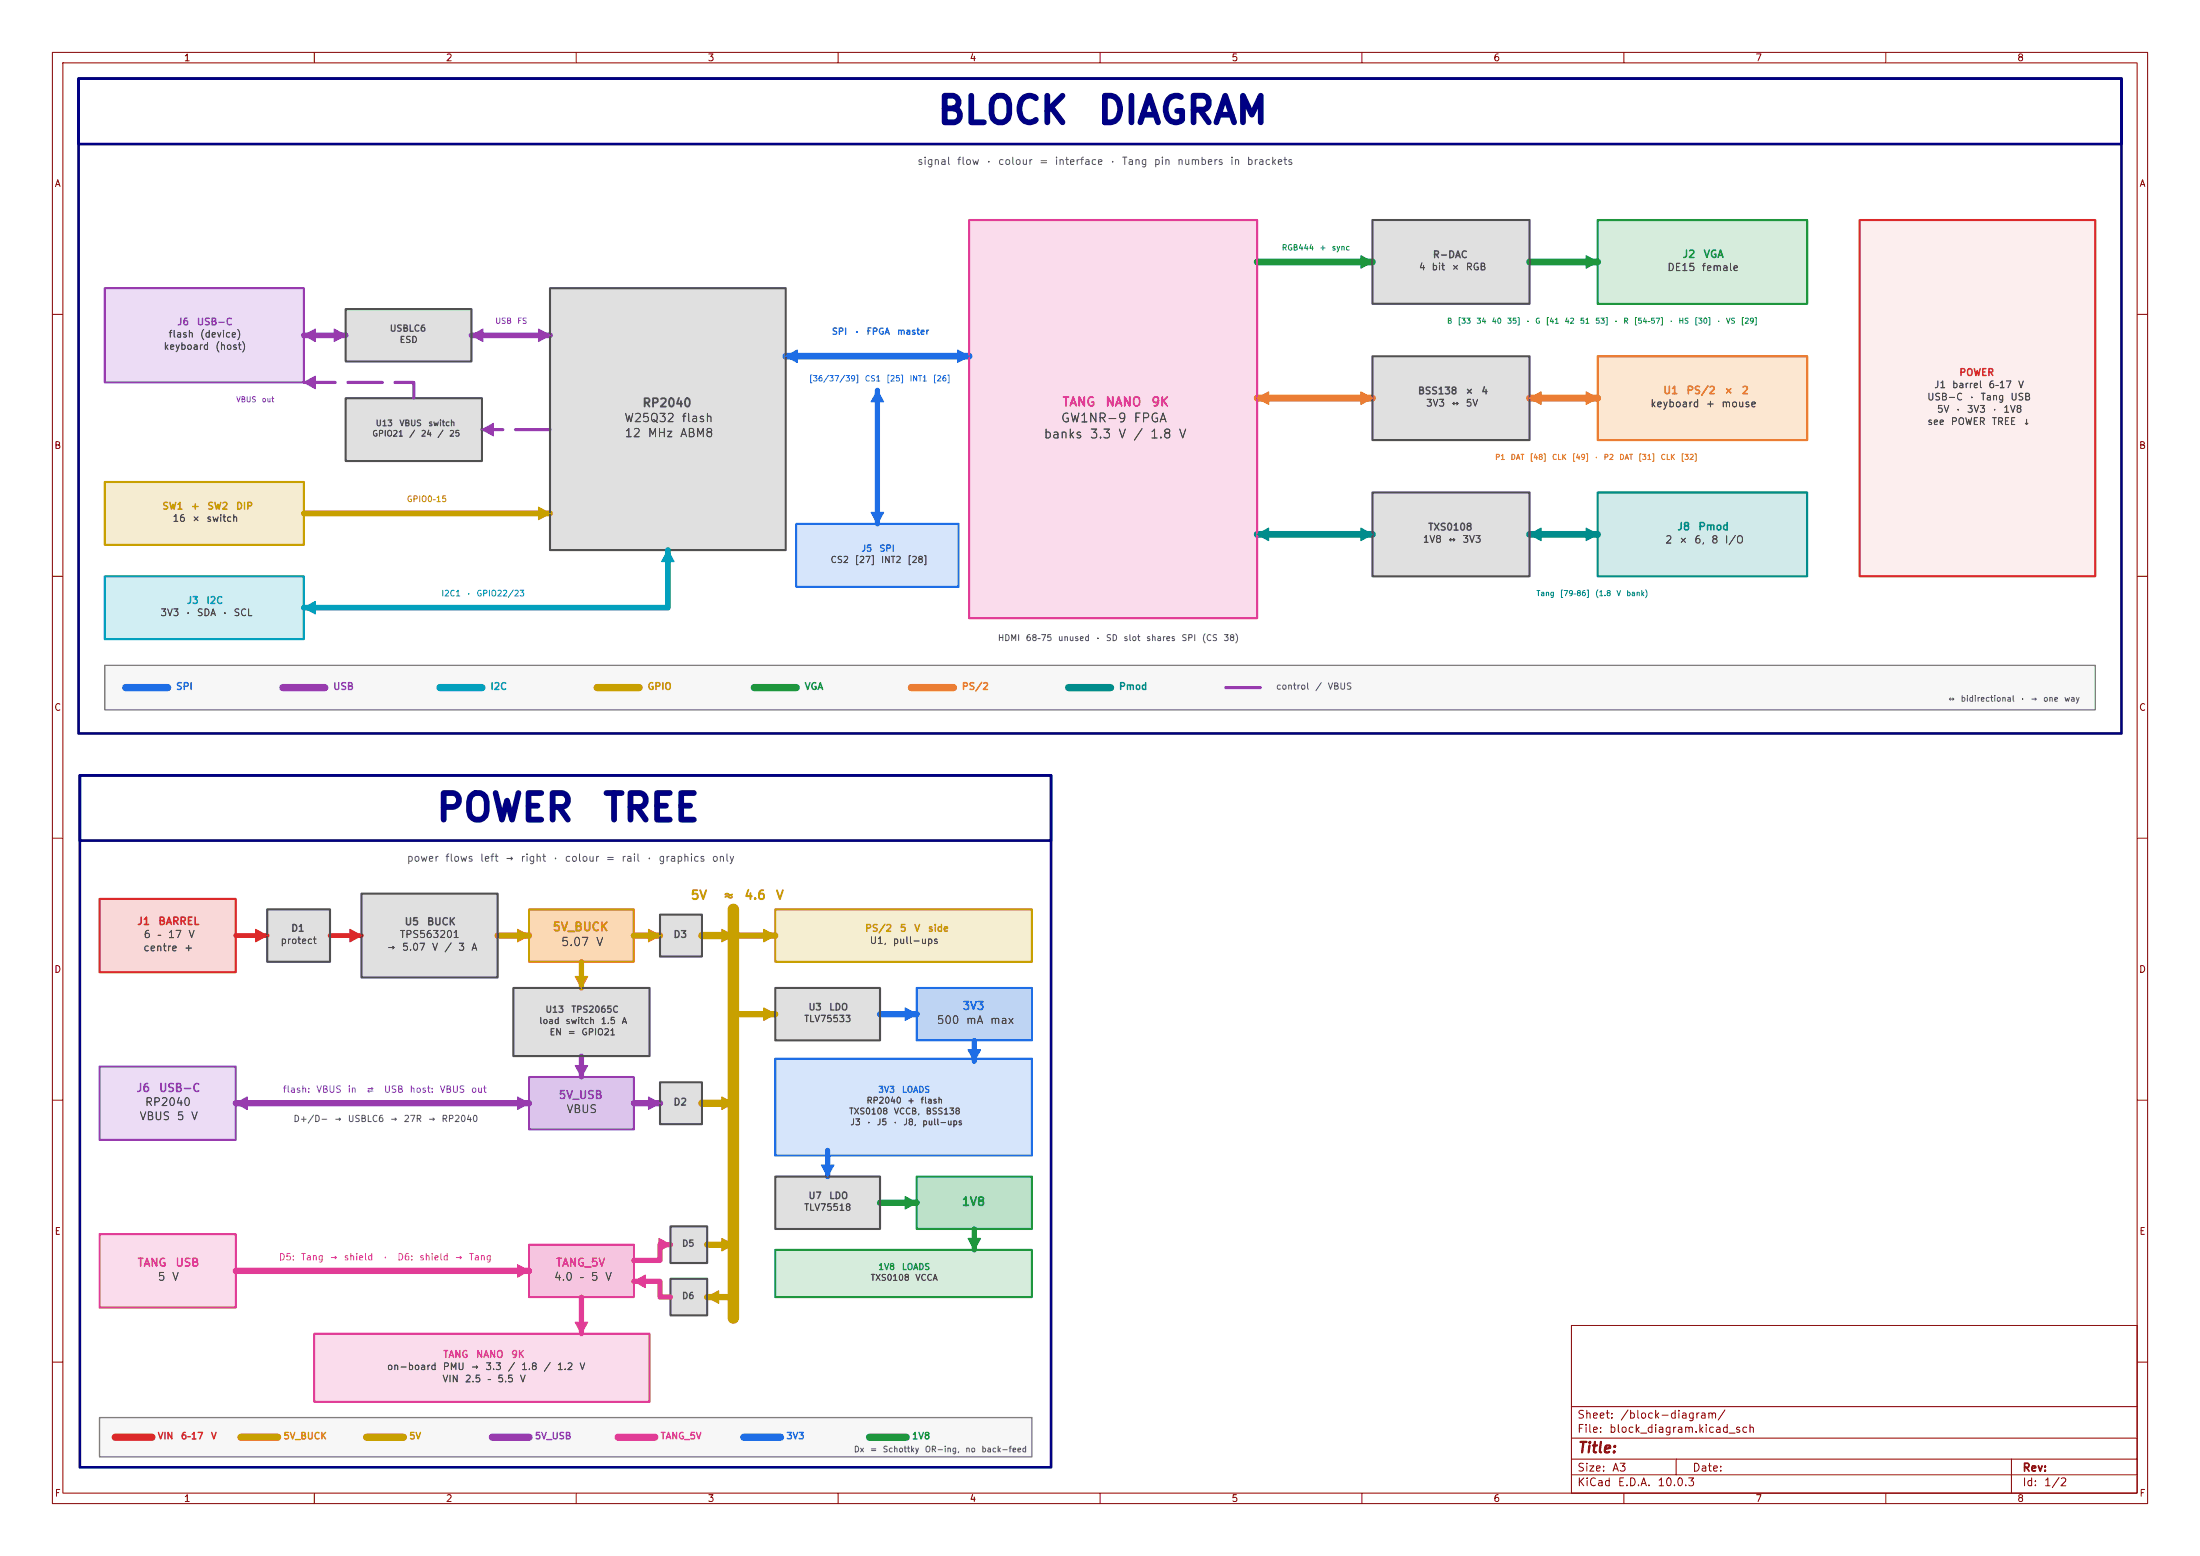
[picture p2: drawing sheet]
<svg xmlns="http://www.w3.org/2000/svg" width="420mm" height="297mm" viewBox="0 0 420 297" stroke-linecap="round" stroke-linejoin="round" font-family="sans-serif">
<g fill="none" stroke="#840000" stroke-width=".19">
<path d="M10 10h400v277h-400zM12 12h396v273h-396zM60 10v2M110 10v2M160 10v2M210 10v2M260 10v2M310 10v2M360 10v2M10 60h2M408 60h2M10 110h2"/>
<path d="M408 110h2M10 160h2M408 160h2M10 210h2M408 210h2M300 253h108v32h-108zM10 260h2M300 278.5h108M300 274.5h108M300 268.5h108M320 278.5v3M384 278.5v6.5"/>
<path d="M408 260h2M60 285v2M110 285v2M160 285v2M210 285v2M260 285v2M300 281.5h108M310 285v2M360 285v2"/>
</g>
<path d="M137.8 209.4l2.2 1.2-2.2 1.2z" fill="#c8a000"/>
<path d="M167.5 74.5l1.2 2.2h-2.4z" fill="#1e6ee6"/>
<path d="M185 42h55v76h-55z" fill="#fadcec"/>
<path d="M259.8 48.8l2.2 1.2-2.2 1.2z" fill="#1e963c"/>
<path d="M20 55h38v18h-38z" fill="#ecdcf5"/>
<path d="M240 76l2.2-1.2v2.4z" fill="#f07800"/>
<path d="M145.8 192.4l2.2 1.2-2.2 1.2z" fill="#c8a000"/>
<path d="M302.8 48.8l2.2 1.2-2.2 1.2z" fill="#1e963c"/>
<path d="M305 68h40v16h-40z" fill="#fce7d1"/>
<path d="M302.8 74.8l2.2 1.2-2.2 1.2z" fill="#f07800"/>
<path d="M305 42h40v16h-40z" fill="#d6ecdc"/>
<path d="M305 94h40v16h-40z" fill="#d1eaea"/>
<path d="M355 42h45v68h-45z" fill="#fceeee"/>
<path d="M262 68h30v16h-30z" fill="#e0e0e0"/>
<path d="M302.8 100.8l2.2 1.2-2.2 1.2z" fill="#008c8c"/>
<path d="M262 42h30v16h-30z" fill="#e0e0e0"/>
<path d="M292 76l2.2-1.2v2.4z" fill="#f07800"/>
<path d="M292 102l2.2-1.2v2.4z" fill="#008c8c"/>
<path d="M105 55h45v50h-45z" fill="#e0e0e0"/>
<path d="M150 68l2.2-1.2v2.4z" fill="#1e6ee6"/>
<path d="M19 171.6h26v14h-26z" fill="#f9d8d8"/>
<path d="M98.8 177.4l2.2 1.2-2.2 1.2z" fill="#f08200"/>
<path d="M98.8 209.4l2.2 1.2-2.2 1.2z" fill="#963cc8"/>
<path d="M51 173.6h12v10h-12z" fill="#e0e0e0"/>
<path d="M58 116l2.2-1.2v2.4z" fill="#00a0be"/>
<path d="M69 170.6h26v16h-26z" fill="#e0e0e0"/>
<path d="M48.8 177.4l2.2 1.2-2.2 1.2z" fill="#dc2828"/>
<path d="M98 188.6h26v13h-26z" fill="#e0e0e0"/>
<path d="M60 254.6h64v13h-64z" fill="#fadcec"/>
<path d="M66.8 177.4l2.2 1.2-2.2 1.2z" fill="#dc2828"/>
<path d="M45 210.6l2.2-1.2v2.4z" fill="#963cc8"/>
<path d="M19 235.6h26v14h-26z" fill="#fadcec"/>
<path d="M19 203.6h26v14h-26z" fill="#ecdcf5"/>
<path d="M66 76h26v12h-26z" fill="#e0e0e0"/>
<path d="M90 64l2.2-1.2v2.4z" fill="#963cc8"/>
<path d="M262 94h30v16h-30z" fill="#e0e0e0"/>
<g fill="#963cc8">
<path d="M58 64l2.2-1.2v2.4z"/>
<path d="M63.8 62.8l2.2 1.2-2.2 1.2z"/>
<path d="M102.8 62.8l2.2 1.2-2.2 1.2z"/>
</g>
<path d="M20 127h380v8.5h-380z" fill="#f7f7f7"/>
<path d="M102.8 96.8l2.2 1.2-2.2 1.2z" fill="#c89600"/>
<path d="M92 82l2.2-1.2v2.4z" fill="#963cc8"/>
<path d="M127.5 105l1.2 2.2h-2.4z" fill="#00a0be"/>
<path d="M101 173.6h20v10h-20z" fill="#fbd9b3"/>
<path d="M148 224.6h20v10h-20z" fill="#e0e0e0"/>
<path d="M156.8 222.4h2.4l-1.2 2.2z" fill="#1e6ee6"/>
<g fill="#e0e0e0">
<path d="M148 188.6h20v10h-20z"/>
<path d="M126 174.6h8v8h-8z"/>
</g>
<path d="M148 238.6h49v9h-49z" fill="#d6ecdc"/>
<path d="M66 59h24v10h-24z" fill="#e0e0e0"/>
<path d="M58 73l2.2-1.2v2.4z" fill="#963cc8"/>
<path d="M20 110h38v12h-38z" fill="#d1eef3"/>
<path d="M145.8 177.4l2.2 1.2-2.2 1.2z" fill="#c8a000"/>
<path d="M20 92h38v12h-38z" fill="#f5ecd1"/>
<path d="M109.8 203.4h2.4l-1.2 2.2z" fill="#963cc8"/>
<path d="M172.8 228.4l2.2 1.2-2.2 1.2z" fill="#1e963c"/>
<path d="M175 224.6h22v10h-22z" fill="#bbe0c4"/>
<path d="M184.8 236.4h2.4l-1.2 2.2z" fill="#1e963c"/>
<path d="M148 173.6h49v10h-49z" fill="#f5eed1"/>
<g fill="#d6e5fb">
<path d="M152 100h31v12h-31z"/>
<path d="M148 202.1h49v18.5h-49z"/>
</g>
<path d="M184.8 200.4h2.4l-1.2 2.2z" fill="#1e6ee6"/>
<path d="M126 206.6h8v8h-8z" fill="#e0e0e0"/>
<path d="M137.8 236.4l2.2 1.2-2.2 1.2z" fill="#c8a000"/>
<path d="M123.8 209.4l2.2 1.2-2.2 1.2z" fill="#963cc8"/>
<path d="M172.8 192.4l2.2 1.2-2.2 1.2z" fill="#1e6ee6"/>
<path d="M98.8 241.4l2.2 1.2-2.2 1.2z" fill="#e13c96"/>
<path d="M137.8 177.4l2.2 1.2-2.2 1.2z" fill="#c8a000"/>
<path d="M109.8 252.4h2.4l-1.2 2.2z" fill="#e13c96"/>
<path d="M123.8 177.4l2.2 1.2-2.2 1.2z" fill="#f08200"/>
<path d="M135 247.6l2.2-1.2v2.4z" fill="#c8a000"/>
<path d="M101 205.6h20v10h-20z" fill="#e0c4ee"/>
<path d="M109.8 186.4h2.4l-1.2 2.2z" fill="#f08200"/>
<path d="M175 188.6h22v10h-22z" fill="#bbd4f7"/>
<g fill="#e13c96">
<path d="M125.8 236.4l2.2 1.2-2.2 1.2z"/>
<path d="M121 244.6l2.2-1.2v2.4z"/>
</g>
<g fill="#e0e0e0">
<path d="M128 234.1h7v7h-7z"/>
<path d="M128 244.1h7v7h-7z"/>
</g>
<path d="M101 237.6h20v10h-20z" fill="#f6c4e0"/>
<g fill="#008c8c">
<path d="M259.8 100.8l2.2 1.2-2.2 1.2z"/>
<path d="M240 102l2.2-1.2v2.4z"/>
</g>
<path d="M166.3 97.8h2.4l-1.2 2.2z" fill="#1e6ee6"/>
<path d="M259.8 74.8l2.2 1.2-2.2 1.2z" fill="#f07800"/>
<path d="M182.8 66.8l2.2 1.2-2.2 1.2z" fill="#1e6ee6"/>
<path d="M19 270.6h178v7.5h-178z" fill="#f7f7f7"/>
<path d="M54 131.2h8M94 274.3h7" fill="none" stroke="#963cc8" stroke-width="1.4"/>
<path d="M45 242.6h56" fill="none" stroke="#e13c96" stroke-width="1.2"/>
<path d="M140 178.6h8M140 193.6h8M135 237.6h5M135 247.6h5" fill="none" stroke="#c8a000" stroke-width="1.2"/>
<path d="M134 178.6h6M134 210.6h6M70 274.3h7" fill="none" stroke="#c8a000" stroke-width="1.4"/>
<path d="M128 237.6h-2v3h-5M111 247.6v7M121 244.6h5v3h2" fill="none" stroke="#e13c96" stroke-width="1"/>
<path d="M45 178.6h6M63 178.6h6" fill="none" stroke="#dc2828" stroke-width=".9"/>
<path d="M79 76v-3h-21M105 82h-13M234 131.2h8" fill="none" stroke="#963cc8" stroke-width=".6" stroke-dasharray="6.6 2.4"/>
<path d="M204 131.2h8" fill="none" stroke="#008c8c" stroke-width="1.4"/>
<path d="M45 210.6h56M121 210.6h5" fill="none" stroke="#963cc8" stroke-width="1.2"/>
<path d="M95 178.6h6M121 178.6h5" fill="none" stroke="#f08200" stroke-width="1.2"/>
<path d="M22 274.3h7" fill="none" stroke="#dc2828" stroke-width="1.4"/>
<path d="M144 131.2h8M166 274.3h7" fill="none" stroke="#1e963c" stroke-width="1.4"/>
<path d="M24 131.2h8M142 274.3h7" fill="none" stroke="#1e6ee6" stroke-width="1.4"/>
<path d="M140 173.6v78" fill="none" stroke="#c8a000" stroke-width="2.2"/>
<path d="M240 50h22M292 50h13" fill="none" stroke="#1e963c" stroke-width="1.3"/>
<path d="M167.5 74.5v25.5M186 198.6v4M158 219.6v5" fill="none" stroke="#1e6ee6" stroke-width="1"/>
<path d="M168 193.6h7" fill="none" stroke="#1e6ee6" stroke-width="1.2"/>
<path d="M240 76h22M292 76h13" fill="none" stroke="#f07800" stroke-width="1.3"/>
<path d="M240 102h22M292 102h13" fill="none" stroke="#008c8c" stroke-width="1.3"/>
<path d="M46 274.3h7" fill="none" stroke="#f08200" stroke-width="1.4"/>
<path d="M150 68h35" fill="none" stroke="#1e6ee6" stroke-width="1.3"/>
<path d="M174 131.2h8" fill="none" stroke="#f07800" stroke-width="1.4"/>
<path d="M58 64h8M90 64h15" fill="none" stroke="#963cc8" stroke-width="1.1"/>
<path d="M186 234.6v4" fill="none" stroke="#1e963c" stroke-width="1"/>
<path d="M168 229.6h7" fill="none" stroke="#1e963c" stroke-width="1.2"/>
<path d="M58 98h47" fill="none" stroke="#c89600" stroke-width="1.1"/>
<path d="M111 201.6v4" fill="none" stroke="#963cc8" stroke-width="1"/>
<path d="M111 183.6v5" fill="none" stroke="#f08200" stroke-width="1"/>
<path d="M114 131.2h8" fill="none" stroke="#c89600" stroke-width="1.4"/>
<path d="M118 274.3h7" fill="none" stroke="#e13c96" stroke-width="1.4"/>
<path d="M84 131.2h8" fill="none" stroke="#00a0be" stroke-width="1.4"/>
<path d="M137.8 177.4l2.2 1.2-2.2 1.2zM145.8 177.4l2.2 1.2-2.2 1.2zM145.8 192.4l2.2 1.2-2.2 1.2zM137.8 209.4l2.2 1.2-2.2 1.2zM137.8 236.4l2.2 1.2-2.2 1.2zM135 247.6l2.2-1.2v2.4z" fill="none" stroke="#c8a000" stroke-width=".2"/>
<path d="M150 68l2.2-1.2v2.4zM167.5 74.5l1.2 2.2h-2.4zM182.8 66.8l2.2 1.2-2.2 1.2zM166.3 97.8h2.4l-1.2 2.2zM172.8 192.4l2.2 1.2-2.2 1.2zM184.8 200.4h2.4l-1.2 2.2zM156.8 222.4h2.4l-1.2 2.2z" fill="none" stroke="#1e6ee6" stroke-width=".2"/>
<path d="M15 15h390v125h-390zM15 15h390v12.5h-390zM15.2 148h185.5v12.4h-185.5zM15.2 148h185.5v132.1h-185.5z" fill="none" stroke="#000084" stroke-width=".51"/>
<path d="M185 42h55v76h-55zM19 235.6h26v14h-26zM101 237.6h20v10h-20zM60 254.6h64v13h-64z" fill="none" stroke="#e13c96" stroke-width=".4"/>
<path d="M259.8 48.8l2.2 1.2-2.2 1.2zM302.8 48.8l2.2 1.2-2.2 1.2zM172.8 228.4l2.2 1.2-2.2 1.2zM184.8 236.4h2.4l-1.2 2.2z" fill="none" stroke="#1e963c" stroke-width=".2"/>
<path d="M20 55h38v18h-38zM19 203.6h26v14h-26zM101 205.6h20v10h-20z" fill="none" stroke="#963cc8" stroke-width=".4"/>
<path d="M240 76l2.2-1.2v2.4zM259.8 74.8l2.2 1.2-2.2 1.2zM292 76l2.2-1.2v2.4zM302.8 74.8l2.2 1.2-2.2 1.2z" fill="none" stroke="#f07800" stroke-width=".2"/>
<path d="M305 68h40v16h-40z" fill="none" stroke="#f07800" stroke-width=".4"/>
<path d="M305 42h40v16h-40zM148 238.6h49v9h-49zM175 224.6h22v10h-22z" fill="none" stroke="#1e963c" stroke-width=".4"/>
<path d="M305 94h40v16h-40z" fill="none" stroke="#008c8c" stroke-width=".4"/>
<path d="M355 42h45v68h-45zM19 171.6h26v14h-26z" fill="none" stroke="#dc2828" stroke-width=".4"/>
<g fill="none" stroke="#505050" stroke-width=".4">
<path d="M66 59h24v10h-24zM105 55h45v50h-45zM262 42h30v16h-30zM66 76h26v12h-26zM262 68h30v16h-30zM262 94h30v16h-30zM51 173.6h12v10h-12zM69 170.6h26v16h-26zM126 174.6h8v8h-8zM98 188.6h26v13h-26zM148 188.6h20v10h-20zM126 206.6h8v8h-8z"/>
<path d="M128 234.1h7v7h-7zM148 224.6h20v10h-20zM128 244.1h7v7h-7z"/>
</g>
<path d="M240 102l2.2-1.2v2.4zM259.8 100.8l2.2 1.2-2.2 1.2zM292 102l2.2-1.2v2.4zM302.8 100.8l2.2 1.2-2.2 1.2z" fill="none" stroke="#008c8c" stroke-width=".2"/>
<path d="M98.8 177.4l2.2 1.2-2.2 1.2zM123.8 177.4l2.2 1.2-2.2 1.2zM109.8 186.4h2.4l-1.2 2.2z" fill="none" stroke="#f08200" stroke-width=".2"/>
<path d="M58 64l2.2-1.2v2.4zM58 73l2.2-1.2v2.4zM63.8 62.8l2.2 1.2-2.2 1.2zM90 64l2.2-1.2v2.4zM102.8 62.8l2.2 1.2-2.2 1.2zM92 82l2.2-1.2v2.4zM45 210.6l2.2-1.2v2.4zM98.8 209.4l2.2 1.2-2.2 1.2zM109.8 203.4h2.4l-1.2 2.2zM123.8 209.4l2.2 1.2-2.2 1.2z" fill="none" stroke="#963cc8" stroke-width=".2"/>
<path d="M58 116l2.2-1.2v2.4zM127.5 105l1.2 2.2h-2.4z" fill="none" stroke="#00a0be" stroke-width=".2"/>
<path d="M48.8 177.4l2.2 1.2-2.2 1.2zM66.8 177.4l2.2 1.2-2.2 1.2z" fill="none" stroke="#dc2828" stroke-width=".2"/>
<path d="M20 127h380v8.5h-380zM19 270.6h178v7.5h-178z" fill="none" stroke="#787878" stroke-width=".25"/>
<path d="M102.8 96.8l2.2 1.2-2.2 1.2z" fill="none" stroke="#c89600" stroke-width=".2"/>
<path d="M101 173.6h20v10h-20z" fill="none" stroke="#f08200" stroke-width=".4"/>
<path d="M127.5 105v11h-69.5" fill="none" stroke="#00a0be" stroke-width="1.1"/>
<path d="M20 110h38v12h-38z" fill="none" stroke="#00a0be" stroke-width=".4"/>
<path d="M20 92h38v12h-38z" fill="none" stroke="#c89600" stroke-width=".4"/>
<path d="M148 173.6h49v10h-49z" fill="none" stroke="#c8a000" stroke-width=".4"/>
<path d="M152 100h31v12h-31zM175 188.6h22v10h-22zM148 202.1h49v18.5h-49z" fill="none" stroke="#1e6ee6" stroke-width=".4"/>
<path d="M125.8 236.4l2.2 1.2-2.2 1.2zM98.8 241.4l2.2 1.2-2.2 1.2zM109.8 252.4h2.4l-1.2 2.2zM121 244.6l2.2-1.2v2.4z" fill="none" stroke="#e13c96" stroke-width=".2"/>
<g font-size="5.1" fill="#000084">
<text x="178.6" y="24.9">BLOCK</text>
<text x="209.2" y="24.9">DIAGRAM</text>
<text x="83" y="158">POWER</text>
<text x="114.8" y="158">TREE</text>
</g>
<text font-size="2" fill="#840000" x="301" y="277.8">Title:</text>
<g font-size="1.7" fill="#e13c96">
<text x="202.7" y="78">TANG</text>
<text x="210.9" y="78">NANO</text>
<text x="219.7" y="78">9K</text>
</g>
<g font-size="1.7" fill="#191919">
<text x="202.4" y="81.1">GW1NR-9 FPGA</text>
<text x="199.1" y="84.1">banks 3.3 V / 1.8 V</text>
</g>
<g font-size="1.7" fill="#c8a000">
<text x="131.7" y="172.1">5V</text>
<text x="137.9" y="172.1">≈</text>
<text x="142" y="172.1">4.6</text>
<text x="148" y="172.1">V</text>
</g>
<g font-size="1.6" fill="#191919">
<text x="119.1" y="81">W25Q32 flash</text>
<text x="119.1" y="83.9">12 MHz ABM8</text>
<text x="107" y="181">5.07 V</text>
</g>
<text font-size="1.6" fill="#505050" x="122.5" y="78.1">RP2040</text>
<text font-size="1.6" fill="#f08200" x="105.4" y="178.1">5V_BUCK</text>
<text font-size="1.6" fill="#1e963c" x="183.5" y="230.6">1V8</text>
<g font-size="1.5" fill="#191919">
<text x="178.7" y="195.8">500</text>
<text x="184.3" y="195.8">mA</text>
<text x="188.9" y="195.8">max</text>
<text x="26.5" y="214.2">VBUS</text>
<text x="27.6" y="211.5">RP2040</text>
<text x="33.6" y="214.2">5</text>
<text x="36.3" y="214.2">V</text>
<text x="108" y="212.8">VBUS</text>
<text x="30" y="244.8">5</text>
<text x="32.7" y="244.8">V</text>
<text x="105.6" y="244.8">4.0</text>
<text x="110.5" y="244.8">–</text>
<text x="112.7" y="244.8">5</text>
<text x="115.4" y="244.8">V</text>
</g>
<text font-size="1.5" fill="#1e6ee6" x="183.6" y="193.1">3V3</text>
<g font-size="1.5" fill="#963cc8">
<text x="25.9" y="208.8">J6</text>
<text x="30.2" y="208.8">USB-C</text>
<text x="106.5" y="210.1">5V_USB</text>
</g>
<g font-size="1.5" fill="#e13c96">
<text x="26.1" y="242.1">TANG</text>
<text x="33.4" y="242.1">USB</text>
<text x="106" y="242.1">TANG_5V</text>
</g>
<g font-size="1.5" fill="#840000">
<text x="301" y="273.8">File:</text>
<text x="301" y="271.1">Sheet:</text>
<text x="307.1" y="273.8">block_diagram.kicad_sch</text>
<text x="309.2" y="271.1">/block-diagram/</text>
<text x="301" y="281.2">Size:</text>
<text x="307.6" y="281.2">A3</text>
<text x="323" y="281.2">Date:</text>
<text x="386" y="281.2">Rev:</text>
<text x="301" y="284">KiCad</text>
<text x="308.7" y="284">E.D.A.</text>
<text x="316.3" y="284">10.0.3</text>
<text x="386" y="284">Id:</text>
<text x="390.1" y="284">1/2</text>
</g>
<g font-size="1.4" fill="#5a5a5a">
<text x="175" y="31.8">signal</text>
<text x="182.6" y="31.8">flow</text>
<text x="188.1" y="31.8">·</text>
<text x="190.4" y="31.8">colour</text>
<text x="198.3" y="31.8">=</text>
<text x="201.2" y="31.8">interface</text>
<text x="211.7" y="31.8">·</text>
<text x="214.1" y="31.8">Tang</text>
<text x="220.2" y="31.8">pin</text>
<text x="224.6" y="31.8">numbers</text>
<text x="234.7" y="31.8">in</text>
<text x="237.9" y="31.8">brackets</text>
<text x="77.6" y="164.8">power</text>
<text x="84.9" y="164.8">flows</text>
<text x="91.5" y="164.8">left</text>
<text x="96.3" y="164.8">→</text>
<text x="99.3" y="164.8">right</text>
<text x="105.4" y="164.8">·</text>
<text x="107.7" y="164.8">colour</text>
<text x="115.5" y="164.8">=</text>
<text x="118.5" y="164.8">rail</text>
<text x="123.3" y="164.8">·</text>
<text x="125.6" y="164.8">graphics</text>
<text x="135.8" y="164.8">only</text>
</g>
<g font-size="1.4" fill="#191919">
<text x="318.2" y="52.1">DE15</text>
<text x="324.8" y="52.1">female</text>
<text x="314.9" y="78.1">keyboard</text>
<text x="325.5" y="78.1">+</text>
<text x="328.5" y="78.1">mouse</text>
<text x="317.8" y="104.1">2</text>
<text x="320.4" y="104.1">×</text>
<text x="323.3" y="104.1">6,</text>
<text x="326.6" y="104.1">8</text>
<text x="329.2" y="104.1">I/O</text>
<text x="27.3" y="179.4">6</text>
<text x="29.9" y="179.4">–</text>
<text x="31.9" y="179.4">17</text>
<text x="35.8" y="179.4">V</text>
<text x="27.2" y="181.9">centre</text>
<text x="35" y="181.9">+</text>
</g>
<g font-size="1.4" fill="#1e963c">
<text x="321.1" y="49.6">J2</text>
<text x="325.1" y="49.6">VGA</text>
</g>
<g font-size="1.4" fill="#f07800">
<text x="317.4" y="75.6">U1</text>
<text x="321.8" y="75.6">PS/2</text>
<text x="329" y="75.6">×</text>
<text x="332.4" y="75.6">2</text>
</g>
<g font-size="1.4" fill="#008c8c">
<text x="320.1" y="101.6">J8</text>
<text x="324.1" y="101.6">Pmod</text>
</g>
<g font-size="1.4" fill="#dc2828">
<text x="26.1" y="176.9">J1</text>
<text x="30.1" y="176.9">BARREL</text>
</g>
<g font-size="1.3" fill="#840000">
<text x="35" y="12">1</text>
<text x="85" y="12">2</text>
<text x="135" y="12">3</text>
<text x="185" y="12">4</text>
<text x="235" y="12">5</text>
<text x="285" y="12">6</text>
<text x="335" y="12">7</text>
<text x="385" y="12">8</text>
<text x="10.3" y="36">A</text>
<text x="408.3" y="36">A</text>
<text x="10.3" y="86">B</text>
<text x="408.2" y="86">B</text>
<text x="10.3" y="136">C</text>
<text x="408.2" y="136">C</text>
<text x="10.3" y="186">D</text>
<text x="408.2" y="186">D</text>
<text x="10.3" y="236">E</text>
<text x="408.3" y="236">E</text>
<text x="10.3" y="286">F</text>
<text x="35" y="287">1</text>
<text x="85" y="287">2</text>
<text x="135" y="287">3</text>
<text x="185" y="287">4</text>
<text x="235" y="287">5</text>
<text x="285" y="287">6</text>
<text x="335" y="287">7</text>
<text x="385" y="287">8</text>
<text x="408.3" y="286">F</text>
</g>
<g font-size="1.3" fill="#191919">
<text x="270.8" y="51.9">4</text>
<text x="273.2" y="51.9">bit</text>
<text x="276.9" y="51.9">×</text>
<text x="279.7" y="51.9">RGB</text>
<text x="32.1" y="64.7">flash</text>
<text x="38.1" y="64.7">(device)</text>
<text x="31.1" y="67.1">keyboard</text>
<text x="41" y="67.1">(host)</text>
<text x="272.1" y="77.9">3V3</text>
<text x="276.9" y="77.9">↔</text>
<text x="279.7" y="77.9">5V</text>
<text x="367.8" y="76.7">USB-C</text>
<text x="369.1" y="74.4">J1</text>
<text x="372.6" y="74.4">barrel</text>
<text x="375.8" y="76.7">·</text>
<text x="378" y="76.7">Tang</text>
<text x="379.5" y="74.4">6–17</text>
<text x="383.7" y="76.7">USB</text>
<text x="385.1" y="74.4">V</text>
<text x="367.8" y="81.4">see</text>
<text x="369.7" y="79.1">5V</text>
<text x="372.3" y="81.4">POWER</text>
<text x="373.2" y="79.1">·</text>
<text x="375.4" y="79.1">3V3</text>
<text x="380.1" y="81.4">TREE</text>
<text x="380.2" y="79.1">·</text>
<text x="382.3" y="79.1">1V8</text>
<text x="385.9" y="81.4">↓</text>
<text x="32.8" y="99.9">16</text>
<text x="36.5" y="99.9">×</text>
<text x="39.3" y="99.9">switch</text>
<text x="271.5" y="103.9">1V8</text>
<text x="276.3" y="103.9">↔</text>
<text x="279.1" y="103.9">3V3</text>
<text x="30.5" y="117.9">3V3</text>
<text x="35.3" y="117.9">·</text>
<text x="37.5" y="117.9">SDA</text>
<text x="42.3" y="117.9">·</text>
<text x="44.5" y="117.9">SCL</text>
<text x="76.2" y="179.4">TPS563201</text>
<text x="53.5" y="180.5">protect</text>
<text x="73.7" y="181.8">→</text>
<text x="76.6" y="181.8">5.07</text>
<text x="82.3" y="181.8">V</text>
<text x="84.7" y="181.8">/</text>
<text x="87.3" y="181.8">3</text>
<text x="89.8" y="181.8">A</text>
<text x="165.9" y="180.5">U1,</text>
<text x="170.3" y="180.5">pull-ups</text>
<text x="153.4" y="195.4">TLV75533</text>
<text x="153.4" y="231.4">TLV75518</text>
<text x="73.8" y="261.8">on-board</text>
<text x="84.4" y="261.8">PMU</text>
<text x="89.8" y="261.8">→</text>
<text x="92.6" y="261.8">3.3</text>
<text x="96.8" y="261.8">/</text>
<text x="99.4" y="261.8">1.8</text>
<text x="103.7" y="261.8">/</text>
<text x="106.2" y="261.8">1.2</text>
<text x="110.5" y="261.8">V</text>
<text x="84.3" y="264.2">VIN</text>
<text x="88.6" y="264.2">2.5</text>
<text x="92.9" y="264.2">–</text>
<text x="94.8" y="264.2">5.5</text>
<text x="99.1" y="264.2">V</text>
</g>
<g font-size="1.3" fill="#505050">
<text x="273.4" y="49.6">R-DAC</text>
<text x="270.6" y="75.6">BSS138</text>
<text x="279.6" y="75.6">×</text>
<text x="282.7" y="75.6">4</text>
<text x="272.5" y="101.6">TXS0108</text>
<text x="55.5" y="178.2">D1</text>
<text x="77.1" y="176.9">U5</text>
<text x="81.4" y="176.9">BUCK</text>
<text x="128.5" y="179.3">D3</text>
<text x="154.2" y="193.2">U3</text>
<text x="158.2" y="193.2">LDO</text>
<text x="128.5" y="211.3">D2</text>
<text x="154.2" y="229.2">U7</text>
<text x="158.2" y="229.2">LDO</text>
</g>
<g font-size="1.3" fill="#963cc8">
<text x="33.7" y="62.4">J6</text>
<text x="37.5" y="62.4">USB-C</text>
<text x="63.5" y="132">USB</text>
<text x="53.9" y="208.9">flash:</text>
<text x="60.3" y="208.9">VBUS</text>
<text x="66.3" y="208.9">in</text>
<text x="69.8" y="208.9">⇄</text>
<text x="73.2" y="208.9">USB</text>
<text x="78.1" y="208.9">host:</text>
<text x="83.8" y="208.9">VBUS</text>
<text x="89.8" y="208.9">out</text>
<text x="102" y="275">5V_USB</text>
</g>
<g font-size="1.3" fill="#dc2828">
<text x="373.9" y="72.1">POWER</text>
<text x="30" y="275">VIN</text>
<text x="34.4" y="275">6–17</text>
<text x="40.2" y="275">V</text>
</g>
<g font-size="1.3" fill="#c89600">
<text x="30.9" y="97.6">SW1</text>
<text x="36.4" y="97.6">+</text>
<text x="39.5" y="97.6">SW2</text>
<text x="44.9" y="97.6">DIP</text>
<text x="123.5" y="132">GPIO</text>
</g>
<g font-size="1.3" fill="#00a0be">
<text x="35.6" y="115.6">J3</text>
<text x="39.3" y="115.6">I2C</text>
<text x="93.5" y="132">I2C</text>
</g>
<g font-size="1.3" fill="#1e6ee6">
<text x="33.5" y="132">SPI</text>
<text x="150" y="275">3V3</text>
</g>
<g font-size="1.3" fill="#1e963c">
<text x="153.5" y="132">VGA</text>
<text x="174" y="275">1V8</text>
</g>
<text font-size="1.3" fill="#f07800" x="183.5" y="132">PS/2</text>
<text font-size="1.3" fill="#008c8c" x="213.5" y="132">Pmod</text>
<g font-size="1.3" fill="#c8a000">
<text x="165" y="178.2">PS/2</text>
<text x="171.7" y="178.2">5</text>
<text x="174.4" y="178.2">V</text>
<text x="177.1" y="178.2">side</text>
<text x="78" y="275">5V</text>
</g>
<g font-size="1.3" fill="#e13c96">
<text x="53.1" y="240.9">D5:</text>
<text x="57.3" y="240.9">Tang</text>
<text x="62.8" y="240.9">→</text>
<text x="65.5" y="240.9">shield</text>
<text x="73" y="240.9">·</text>
<text x="75.7" y="240.9">D6:</text>
<text x="79.9" y="240.9">shield</text>
<text x="86.7" y="240.9">→</text>
<text x="89.4" y="240.9">Tang</text>
<text x="84.5" y="259.5">TANG</text>
<text x="90.8" y="259.5">NANO</text>
<text x="97.5" y="259.5">9K</text>
<text x="126" y="275">TANG_5V</text>
</g>
<text font-size="1.3" fill="#f08200" x="54" y="275">5V_BUCK</text>
<g font-size="1.2" fill="#505050">
<text x="74.3" y="63.6">USBLC6</text>
<text x="104" y="193.6">U13</text>
<text x="109" y="193.6">TPS2065C</text>
<text x="130.1" y="238.2">D5</text>
<text x="130.1" y="248.2">D6</text>
</g>
<g font-size="1.2" fill="#191919">
<text x="76.2" y="65.7">ESD</text>
<text x="158.4" y="107.7">CS2</text>
<text x="163.1" y="107.7">[27]</text>
<text x="168.1" y="107.7">INT2</text>
<text x="173.1" y="107.7">[28]</text>
<text x="102.8" y="195.7">load</text>
<text x="104.8" y="197.9">EN</text>
<text x="107.9" y="195.7">switch</text>
<text x="108.3" y="197.9">=</text>
<text x="110.9" y="197.9">GPIO21</text>
<text x="114.6" y="195.7">1.5</text>
<text x="118.6" y="195.7">A</text>
<text x="162" y="213">TXS0108</text>
<text x="162.2" y="215.1">J3</text>
<text x="165.3" y="215.1">·</text>
<text x="165.3" y="210.9">RP2040</text>
<text x="167.3" y="215.1">J5</text>
<text x="170.4" y="215.1">·</text>
<text x="170.5" y="213">VCCB,</text>
<text x="172.3" y="215.1">J8,</text>
<text x="173.1" y="210.9">+</text>
<text x="175.6" y="210.9">flash</text>
<text x="176" y="215.1">pull-ups</text>
<text x="176.6" y="213">BSS138</text>
<text x="166.1" y="244.7">TXS0108</text>
<text x="174.6" y="244.7">VCCA</text>
</g>
<g font-size="1.2" fill="#1e6ee6">
<text x="158.7" y="64.2">SPI</text>
<text x="163" y="64.2">·</text>
<text x="165.3" y="64.2">FPGA</text>
<text x="171.2" y="64.2">master</text>
<text x="164.3" y="105.6">J5</text>
<text x="167.8" y="105.6">SPI</text>
<text x="167.6" y="208.8">3V3</text>
<text x="172.1" y="208.8">LOADS</text>
</g>
<g font-size="1.2" fill="#5a5a5a">
<text x="190.4" y="122.6">HDMI</text>
<text x="195.7" y="122.6">68–75</text>
<text x="201.9" y="122.6">unused</text>
<text x="209" y="122.6">·</text>
<text x="211" y="122.6">SD</text>
<text x="214.4" y="122.6">slot</text>
<text x="218.7" y="122.6">shares</text>
<text x="225.4" y="122.6">SPI</text>
<text x="229.3" y="122.6">(CS</text>
<text x="233.5" y="122.6">38)</text>
<text x="243.5" y="131.9">control</text>
<text x="251" y="131.9">/</text>
<text x="253.4" y="131.9">VBUS</text>
<text x="55.9" y="214.4">D+/D−</text>
<text x="63.7" y="214.4">→</text>
<text x="66.3" y="214.4">USBLC6</text>
<text x="74.3" y="214.4">→</text>
<text x="77" y="214.4">27R</text>
<text x="81.6" y="214.4">→</text>
<text x="84.2" y="214.4">RP2040</text>
</g>
<g font-size="1.2" fill="#1e963c">
<text x="167.6" y="242.7">1V8</text>
<text x="172.1" y="242.7">LOADS</text>
</g>
<g font-size="1.1" fill="#1e963c">
<text x="244.6" y="48.1">RGB444</text>
<text x="251.8" y="48.1">+</text>
<text x="254.1" y="48.1">sync</text>
</g>
<g font-size="1.1" fill="#963cc8">
<text x="94.5" y="62.1">USB</text>
<text x="98.6" y="62.1">FS</text>
</g>
<g font-size="1.1" fill="#1e6ee6">
<text x="154.4" y="73.1">[36/37/39]</text>
<text x="165" y="73.1">CS1</text>
<text x="169.1" y="73.1">[25]</text>
<text x="173.5" y="73.1">INT1</text>
<text x="178" y="73.1">[26]</text>
</g>
<g font-size="1.1" fill="#191919">
<text x="71" y="83.6">GPIO21</text>
<text x="78" y="83.6">/</text>
<text x="80.2" y="83.6">24</text>
<text x="83.4" y="83.6">/</text>
<text x="85.6" y="83.6">25</text>
</g>
<g font-size="1.1" fill="#505050">
<text x="71.6" y="81.6">U13</text>
<text x="76.2" y="81.6">VBUS</text>
<text x="81.7" y="81.6">switch</text>
</g>
<text font-size="1.1" fill="#c89600" x="77.6" y="96.1">GPIO0–15</text>
<g font-size="1.1" fill="#00a0be">
<text x="84.2" y="114.1">I2C1</text>
<text x="88.9" y="114.1">·</text>
<text x="90.9" y="114.1">GPIO22/23</text>
</g>
<g font-size="1.1" fill="#5a5a5a">
<text x="371.8" y="134.2">↔</text>
<text x="374.2" y="134.2">bidirectional</text>
<text x="385.6" y="134.2">·</text>
<text x="387.5" y="134.2">→</text>
<text x="390" y="134.2">one</text>
<text x="394" y="134.2">way</text>
<text x="162.9" y="277.5">Dx</text>
<text x="166" y="277.5">=</text>
<text x="168.4" y="277.5">Schottky</text>
<text x="176.5" y="277.5">OR-ing,</text>
<text x="184.2" y="277.5">no</text>
<text x="187.3" y="277.5">back-feed</text>
</g>
<g font-size="1" fill="#1e963c">
<text x="276.2" y="62">B</text>
<text x="278.2" y="62">[33</text>
<text x="281.8" y="62">34</text>
<text x="284.7" y="62">40</text>
<text x="287.6" y="62">35]</text>
<text x="291.2" y="62">·</text>
<text x="293" y="62">G</text>
<text x="295" y="62">[41</text>
<text x="298.6" y="62">42</text>
<text x="301.5" y="62">51</text>
<text x="304.4" y="62">53]</text>
<text x="308" y="62">·</text>
<text x="309.8" y="62">R</text>
<text x="311.8" y="62">[54–57]</text>
<text x="318.6" y="62">·</text>
<text x="320.3" y="62">HS</text>
<text x="323.4" y="62">[30]</text>
<text x="327.6" y="62">·</text>
<text x="329.4" y="62">VS</text>
<text x="332.2" y="62">[29]</text>
</g>
<g font-size="1" fill="#963cc8">
<text x="45" y="77">VBUS</text>
<text x="49.9" y="77">out</text>
</g>
<g font-size="1" fill="#f07800">
<text x="285.3" y="88">P1</text>
<text x="288.3" y="88">DAT</text>
<text x="291.9" y="88">[48]</text>
<text x="296.2" y="88">CLK</text>
<text x="300" y="88">[49]</text>
<text x="304.3" y="88">·</text>
<text x="306.1" y="88">P2</text>
<text x="309" y="88">DAT</text>
<text x="312.7" y="88">[31]</text>
<text x="316.9" y="88">CLK</text>
<text x="320.8" y="88">[32]</text>
</g>
<g font-size="1" fill="#008c8c">
<text x="293.2" y="114">Tang</text>
<text x="297.7" y="114">[79–86]</text>
<text x="304.4" y="114">(1.8</text>
<text x="308.5" y="114">V</text>
<text x="310.4" y="114">bank)</text>
</g>
</svg>
